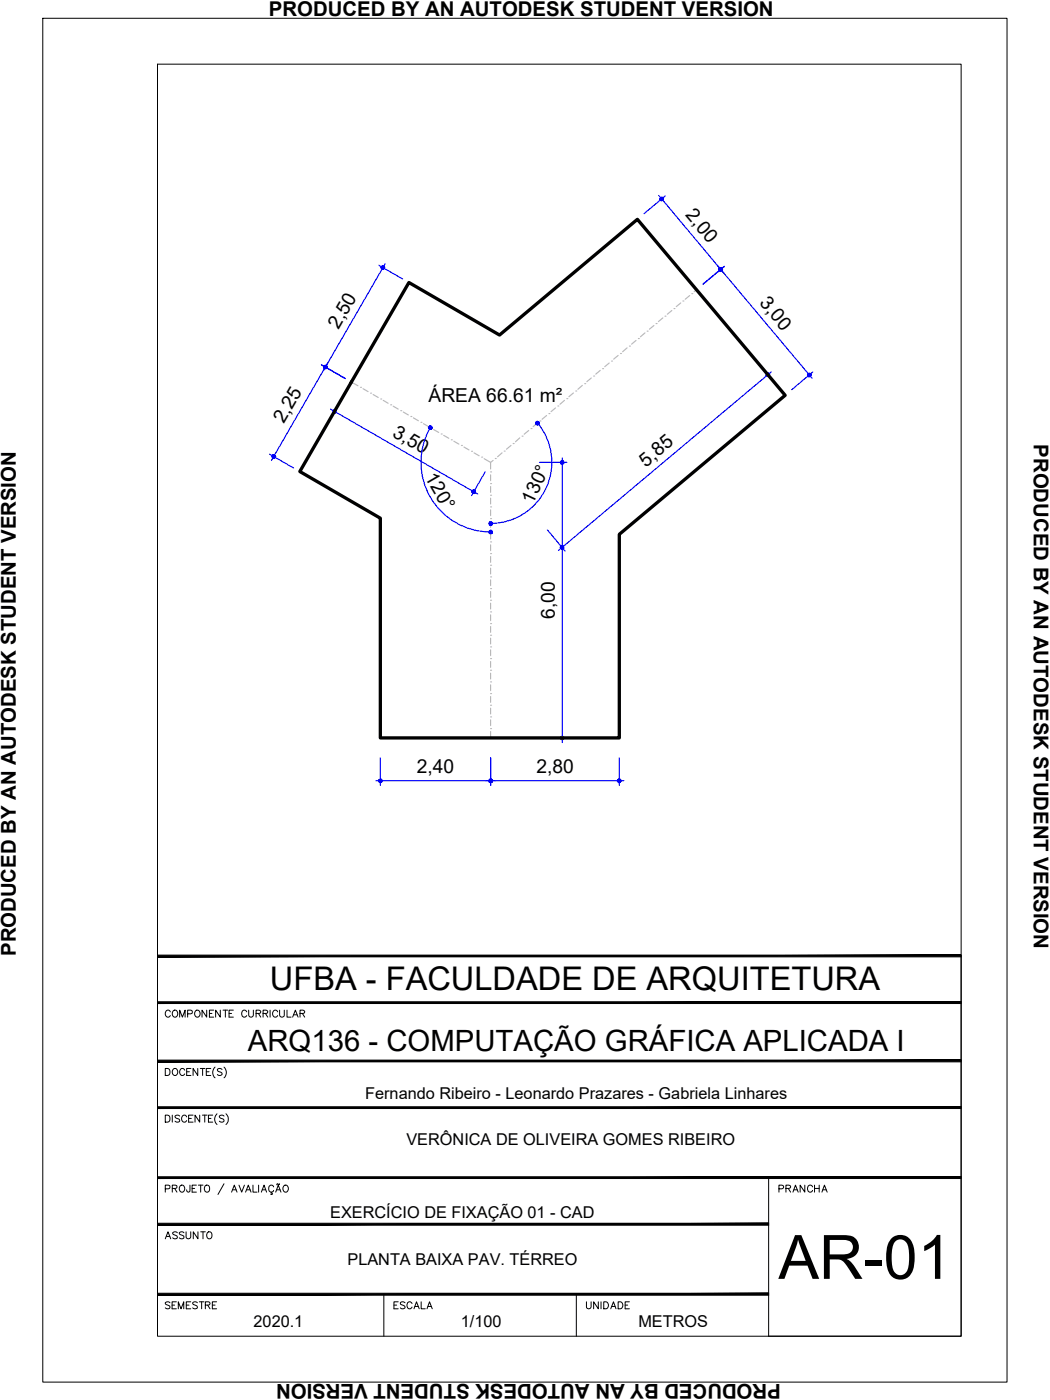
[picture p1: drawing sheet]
<svg xmlns="http://www.w3.org/2000/svg" width="229mm" height="305mm" viewBox="0 0 229 305" stroke-linecap="round" stroke-linejoin="round" font-family="sans-serif">
<!-- layer: ARQ_EIXO CINZA 04 -->
<g fill="none" stroke="#bababa" stroke-width=".25">
<path d="M132.6 79l-.9 .8M133.1 78.6h.1M134.6 77.4l-1 .8M135.1 77h.1M136.5 75.7l-.9 .9M137 75.4h.1M138.5 74.1l-1 .8M139 73.7h.1M140.4 72.5l-1 .8M140.9 72.1h.1M142.4 70.9l-1 .8M142.8 70.4h.1"/>
<path d="M144.3 69.2l-1 .8M144.8 68.8h.1M146.3 67.6l-1 .8M146.7 67.2h.1M148.2 66l-1 .8M148.7 65.5h.1M150.2 64.3l-1 .9M150.6 63.9h.1M151.6 63.1l-.5 .4M76.5 83.2l1.4 .8M78.5 84.3h.1M79 84.6l1.1 .7"/>
<path d="M80.7 85.6h.1M81.2 85.9l1.1 .6M82.9 86.9h.1M83.4 87.2l1.1 .6M85 88.1h.1M85.6 88.4l1.1 .7M87.2 89.4h.1M87.8 89.7l1.1 .6M89.5 90.7h.1M90 91l1.1 .6M91.7 91.9h.1M92.2 92.2l1.1 .7"/>
<path d="M93.9 93.2h.1M94.4 93.5l1.1 .6M96.1 94.5h.1M96.6 94.8l1.1 .6M98.3 95.8h.1M98.8 96.1l1.1 .6M100.5 97h.1M101 97.3l1.1 .7M102.7 98.3h.1M103.2 98.6l1.1 .6M104.9 99.5h.1M105.4 99.9l1.4 .8"/>
<path d="M107.8 99.8h.1M109.3 98.6l-1 .8M109.8 98.2h.1M111.3 97l-1 .8M111.7 96.6h.1M113.2 95.3l-1 .9M113.7 95h.1M115.1 93.7l-1 .8M115.6 93.3h.1M117.1 92.1l-1 .8M117.6 91.7h.1M119 90.5l-1 .8"/>
<path d="M119.5 90h.1M120.9 88.8l-.9 .8M121.5 88.4h.1M122.9 87.2l-1 .8M123.4 86.8h.1M124.8 85.6l-.9 .8M125.3 85.1h.1M126.8 83.9l-1 .9M127.3 83.5h.1M128.7 82.3l-.9 .8M129.2 81.9h.1M130.7 80.6l-1 .8"/>
<path d="M131.2 80.3h.1M106.8 118h.1M106.8 115.4h.1M106.8 112.9h.1M106.8 110.4h.1M106.8 107.8h.1M106.8 105.3h.1M106.8 102.7h.1M106.8 103.4v1.2M106.8 105.9v1.3M106.8 108.5v1.2M106.8 111v1.3"/>
<path d="M106.8 113.5v1.3M106.8 116.1v1.2M106.8 118.6v1.3M107.4 100.2l-.6 .5v1.4M106.8 138.3h.1M106.8 135.8h.1M106.8 133.2h.1M106.8 130.7h.1M106.8 128.1h.1M106.8 125.6h.1M106.8 123.1h.1M106.8 120.5h.1"/>
<path d="M106.8 121.2v1.2M106.8 123.7v1.3M106.8 126.2v1.3M106.8 128.8v1.2M106.8 131.3v1.3M106.8 133.9v1.2M106.8 136.4v1.3M106.8 138.9v1.3M106.8 158.6h.1M106.8 156.1h.1M106.8 153.5h.1M106.8 151h.1"/>
<path d="M106.8 148.5h.1M106.8 145.9h.1M106.8 143.4h.1M106.8 140.8h.1M106.8 141.5v1.2M106.8 144v1.3M106.8 146.6v1.2M106.8 149.1v1.3M106.8 151.6v1.3M106.8 154.2v1.2M106.8 156.7v1.3M106.8 159.3v1.4"/>
</g>
<!-- layer: COTA AZUL -->
<g fill="none" stroke="#00f" stroke-width=".25">
<path d="M82.5 57.7l5.2 3M83.9 57.4l-24.8 42.8M143.4 42.5l33.4 39.9M144.8 42.7l-4.6 3.8M157.7 58l-4.6 3.8M70 79.4l5.2 3M164 77.8l3.8 4.6M58.7 98.9l5.2 3M72 89.1l32 18.5M75.3 85.2l-3 5.2M93.7 93.1a15.2 15.2 0 0 0 13.1 22.7M117 92.1a13.3 13.3 0 0 1 1.9 14.2 13.3 13.3 0 0 1-12.1 7.7"/>
<path d="M122.4 99.7v62M167.9 80.9l-46.3 38.9M177 81l-4.6 3.8M105.6 102.7l-2.9 5.2M117.4 100.7h6M119.2 115.4l3.8 4.6M81.8 170h54M82.8 165v6M106.8 165v6M117.4 160.7h6M134.8 165v6"/>
</g>
<!-- layer: 0 -->
<g fill="#00f" stroke="#00f" stroke-width=".22">
<path d="M72.5 89.4l-.1 .2h.4zM72.4 89.6h.4l-.3 .1zM72.5 89.7l.1 .2 .2-.3z"/>
<path d="M72.8 89.6l-.2 .3h.2zM72.8 89.6l.2 .3h-.2zM72.8 89.6l.2 .3 .2-.2z"/>
<path d="M72.8 89.6l.4 .1v-.1zM72.8 89.6l.4-.2v.2zM73 89.2l-.2 .4 .4-.2z"/>
<path d="M72.8 89.2v.4l.2-.4zM72.6 89.2h.2v.4zM72.6 89.2l-.1 .2 .3 .2z"/>
<path d="M103.1 107.1l.4 .1v-.1zM103.1 107.1l.4-.3v.3zM103.3 106.7l-.2 .4 .4-.3z"/>
<path d="M103.1 106.7v.4l.2-.4zM103 106.7h.1v.4zM102.8 106.8l.3 .3-.1-.4z"/>
<path d="M102.8 106.8l-.1 .3h.4zM102.7 107.1h.4l-.3 .1zM102.8 107.2l.2 .2 .1-.3z"/>
<path d="M103.1 107.1l-.1 .3h.1zM103.1 107.1l.2 .3h-.2zM103.1 107.1l.2 .3 .2-.2z"/>
<path d="M122.2 100.4l.2 .3v-.4zM122.2 100.4l.2 .3-.3-.2zM122.1 100.5l-.1 .2h.4z"/>
<path d="M122 100.7l.1 .2 .3-.2zM122.1 100.9l.3-.2-.2 .3zM122.4 100.7l-.2 .3h.2z"/>
<path d="M122.4 100.7v.3h.2zM122.4 100.7l.3 .2-.1 .1zM122.4 100.7l.3 .2 .1-.2z"/>
<path d="M122.4 100.7h.4l-.1-.2zM122.6 100.4l.1 .1-.3 .2zM122.4 100.3v.4l.2-.3z"/>
<path d="M122.4 160.7v.3h.2zM122.4 160.7l.3 .2-.1 .1zM122.4 160.7l.3 .2 .1-.2z"/>
<path d="M122.4 160.7h.4l-.1-.2zM122.6 160.4l.1 .1-.3 .2zM122.4 160.3v.4l.2-.3z"/>
<path d="M122.2 160.4l.2 .3v-.4zM122.2 160.4l.2 .3-.3-.2zM122.1 160.5l-.1 .2h.4z"/>
<path d="M122 160.7l.1 .2 .3-.2zM122.1 160.9l.3-.2-.2 .3zM122.4 160.7l-.2 .3h.2z"/>
<path d="M122.1 119.4l.2 .1 .1-.3zM122.4 119.2v.3h-.1zM122.4 119.2v.3h.2z"/>
<path d="M122.4 119.2l.2 .3 .1-.2zM122.4 119.2l.3-.1v.2zM122.4 119.2l.3-.1-.1-.1z"/>
<path d="M122.5 118.8l-.1 .4 .2-.2zM122.3 118.8h.2l-.1 .4zM122.1 118.9l.3 .3-.1-.4z"/>
<path d="M122.1 118.9l-.1 .2 .4 .1zM122 119.1l.4 .1-.4 .1zM122 119.3l.1 .1 .3-.2z"/>
<path d="M167.3 81.2l-.1 .4 .3-.2zM167.1 81.2h.2l-.1 .4zM166.9 81.3l.3 .3-.1-.4z"/>
<path d="M166.9 81.3l-.1 .1 .4 .2zM166.8 81.4l.4 .2-.4 .1zM166.8 81.7l.1 .1 .3-.2z"/>
<path d="M166.9 81.8l.1 .2 .2-.4zM167.2 81.6l.1 .4h-.3zM167.2 81.6l.1 .4 .1-.1z"/>
<path d="M167.2 81.6l.2 .3 .1-.2zM167.2 81.6l.4-.1-.1 .2zM167.2 81.6l.4-.1-.1-.1z"/>
<path d="M143.8 43.1l-.1 .1 .4 .1zM143.7 43.2l.4 .1-.4 .1zM143.7 43.4l.1 .2 .3-.3z"/>
<path d="M143.8 43.6l.1 .1 .2-.4zM144.1 43.3v.4h-.2zM144.1 43.3v.4l.2-.1z"/>
<path d="M144.1 43.3l.2 .3 .1-.1zM144.1 43.3h.3v.2zM144.1 43.3h.3v-.2z"/>
<path d="M144.2 43l-.1 .3 .3-.2zM144 43h.2l-.1 .3zM143.8 43.1l.3 .2-.1-.3z"/>
<path d="M156.9 58.6l.2 .3 .2-.1zM156.9 58.6h.4v.2zM156.9 58.6h.4l-.1-.2z"/>
<path d="M157.1 58.3l-.2 .3 .3-.2zM156.8 58.3h.3l-.2 .3zM156.7 58.4l.2 .2-.1-.3z"/>
<path d="M156.7 58.4l-.2 .1 .4 .1zM156.5 58.5l.4 .1-.4 .1zM156.5 58.7l.1 .2 .3-.3z"/>
<path d="M156.6 58.9l.2 .1 .1-.4zM156.9 58.6l.1 .4h-.2zM156.9 58.6l.1 .4 .1-.1z"/>
<path d="M156.7 58.4l-.2 .1 .4 .1zM156.5 58.5l.4 .1-.4 .1zM156.5 58.7l.1 .2 .3-.3z"/>
<path d="M156.6 58.9l.2 .1 .1-.4zM156.9 58.6l.1 .4h-.2zM156.9 58.6l.1 .4 .1-.1z"/>
<path d="M156.9 58.6l.2 .3 .2-.1zM156.9 58.6h.4v.2zM156.9 58.6h.4l-.1-.2z"/>
<path d="M157.1 58.3l-.2 .3 .3-.2zM156.8 58.3h.3l-.2 .3zM156.7 58.4l.2 .2-.1-.3z"/>
<path d="M176.2 81.6l.2 .3 .1-.2zM176.2 81.6h.4l-.1 .1zM176.2 81.6h.4l-.1-.2z"/>
<path d="M176.3 81.3l-.1 .3 .3-.2zM176.1 81.3h.2l-.1 .3zM175.9 81.4l.3 .2-.1-.3z"/>
<path d="M175.9 81.4v.1l.3 .1zM175.9 81.5l.3 .1-.4 .1zM175.8 81.7l.1 .2 .3-.3z"/>
<path d="M175.9 81.9l.2 .1 .1-.4zM176.2 81.6l.1 .4h-.2zM176.2 81.6l.1 .4 .1-.1z"/>
<path d="M70.9 79.5v.4l.1-.3zM70.7 79.6l.2-.1v.4zM70.5 79.7l.4 .2-.2-.3z"/>
<path d="M70.5 79.7v.2h.4zM70.5 79.9h.4l-.4 .2zM70.5 80.1l.2 .1 .2-.3z"/>
<path d="M70.9 79.9l-.2 .3 .2 .1zM70.9 79.9l.1 .3-.1 .1zM70.9 79.9l.1 .3 .2-.1z"/>
<path d="M70.9 79.9l.3 .2v-.2zM70.9 79.9l.3-.2v.2zM71 79.6l-.1 .3 .3-.2z"/>
<path d="M59.6 99.4l-.2 .3 .2 .1zM59.6 99.4l.2 .3-.2 .1zM59.6 99.4l.2 .3 .1-.1z"/>
<path d="M59.6 99.4l.3 .2 .1-.2zM59.6 99.4l.3-.2 .1 .2zM59.8 99.1l-.2 .3 .3-.2z"/>
<path d="M59.6 99v.4l.2-.3zM59.4 99.1l.2-.1v.4zM59.4 99.1l-.1 .1 .3 .2z"/>
<path d="M59.3 99.2l-.1 .2h.4zM59.2 99.4h.4l-.3 .2zM59.3 99.6l.1 .1 .2-.3z"/>
<path d="M70.9 79.9l-.2 .3 .2 .1zM70.9 79.9l.1 .3-.1 .1zM70.9 79.9l.1 .3 .2-.1z"/>
<path d="M70.9 79.9l.3 .2v-.2zM70.9 79.9l.3-.2v.2zM71 79.6l-.1 .3 .3-.2z"/>
<path d="M70.9 79.5v.4l.1-.3zM70.7 79.6l.2-.1v.4zM70.5 79.7l.4 .2-.2-.3z"/>
<path d="M70.5 79.7v.2h.4zM70.5 79.9h.4l-.4 .2zM70.5 80.1l.2 .1 .2-.3z"/>
<path d="M83.4 57.9v.4l.1-.3zM83.1 58l.3-.1v.4zM83.1 58l-.1 .1 .4 .2z"/>
<path d="M83 58.1v.2h.4zM83 58.3h.4l-.4 .2zM83 58.5l.1 .1 .3-.3z"/>
<path d="M83.4 58.3l-.3 .3h.3zM83.4 58.3l.1 .3h-.1zM83.4 58.3l.1 .3 .2-.1z"/>
<path d="M83.4 58.3l.3 .2v-.2zM83.4 58.3l.3-.2v.2zM83.5 58l-.1 .3 .3-.2z"/>
<path d="M106.8 170h.4l-.1-.2zM107 169.7l.1 .1-.3 .2zM106.8 169.6v.4l.2-.3z"/>
<path d="M106.6 169.7l.2 .3v-.4zM106.6 169.7l.2 .3-.3-.2zM106.5 169.8v.2h.3z"/>
<path d="M106.5 170v.2l.3-.2zM106.5 170.2l.3-.2-.2 .3zM106.8 170l-.2 .3h.2z"/>
<path d="M106.8 170v.3h.2zM106.8 170l.3 .2-.1 .1zM106.8 170l.3 .2 .1-.2z"/>
<path d="M82.5 170v.2l.3-.2zM82.5 170.2l.3-.2-.2 .3zM82.8 170l-.2 .3h.2z"/>
<path d="M82.8 170v.3h.2zM82.8 170l.3 .2-.1 .1zM82.8 170l.3 .2 .1-.2z"/>
<path d="M82.8 170h.4l-.1-.2zM83 169.7l.1 .1-.3 .2zM82.8 169.6v.4l.2-.3z"/>
<path d="M82.6 169.7l.2 .3v-.4zM82.6 169.7l.2 .3-.3-.2zM82.5 169.8v.2h.3z"/>
<path d="M134.8 170h.4l-.1-.2zM135 169.7l.1 .1-.3 .2zM134.8 169.6v.4l.2-.3z"/>
<path d="M134.6 169.7l.2 .3v-.4zM134.6 169.7l.2 .3-.3-.2zM134.5 169.8v.2h.3z"/>
<path d="M134.5 170v.2l.3-.2zM134.5 170.2l.3-.2-.2 .3zM134.8 170l-.2 .3h.2z"/>
<path d="M134.8 170v.3h.2zM134.8 170l.3 .2-.1 .1zM134.8 170l.3 .2 .1-.2z"/>
<path d="M106.5 170v.2l.3-.2zM106.5 170.2l.3-.2-.2 .3zM106.8 170l-.2 .3h.2z"/>
<path d="M106.8 170v.3h.2zM106.8 170l.3 .2-.1 .1zM106.8 170l.3 .2 .1-.2z"/>
<path d="M106.8 170h.4l-.1-.2zM107 169.7l.1 .1-.3 .2zM106.8 169.6v.4l.2-.3z"/>
<path d="M106.6 169.7l.2 .3v-.4zM106.6 169.7l.2 .3-.3-.2zM106.5 169.8v.2h.3z"/>
<path d="M93.7 92.7v.4l.2-.3zM93.5 92.8l.2-.1v.4zM93.5 92.8l-.1 .1 .3 .2z"/>
<path d="M93.4 92.9l-.1 .2h.4zM93.3 93.1h.4l-.3 .2zM93.4 93.3l.1 .1 .2-.3z"/>
<path d="M93.7 93.1l-.2 .3 .2 .1zM93.7 93.1l.2 .3-.2 .1zM93.7 93.1l.2 .3 .1-.1z"/>
<path d="M93.7 93.1l.3 .2 .1-.2zM93.7 93.1l.3-.2 .1 .2zM93.9 92.8l-.2 .3 .3-.2z"/>
<path d="M106.8 115.8h.4l-.1-.1zM107 115.5l.1 .2-.3 .1zM106.8 115.4v.4l.2-.3z"/>
<path d="M106.6 115.5l.2 .3v-.4zM106.6 115.5l.2 .3-.3-.1zM106.5 115.7v.1h.3z"/>
<path d="M106.5 115.8v.2l.3-.2zM106.5 116l.3-.2-.2 .4zM106.8 115.8l-.2 .4h.2z"/>
<path d="M106.8 115.8v.4h.2zM106.8 115.8l.3 .2-.1 .2zM106.8 115.8l.3 .2 .1-.2z"/>
<path d="M106.5 114v.2l.3-.2zM106.5 114.2l.3-.2-.2 .3zM106.8 114l-.2 .3h.2z"/>
<path d="M106.8 114v.3h.2zM106.8 114l.3 .2-.1 .1zM106.8 114l.3 .2 .1-.2z"/>
<path d="M106.8 114h.4l-.1-.2zM107 113.7l.1 .1-.3 .2zM106.8 113.6v.4l.2-.3z"/>
<path d="M106.6 113.7l.2 .3v-.4zM106.6 113.7l.2 .3-.3-.2zM106.5 113.8v.2h.3z"/>
<path d="M116.8 91.8l-.1 .2 .3 .1zM116.7 92l.3 .1-.4 .1zM116.6 92.2l.1 .2 .3-.3z"/>
<path d="M116.7 92.4l.2 .1 .1-.4zM117 92.1l.1 .4h-.2zM117 92.1l.1 .4 .2-.1z"/>
<path d="M117 92.1l.3 .3 .1-.2zM117 92.1h.4v.1zM117 92.1h.4l-.1-.2z"/>
<path d="M117.1 91.8l-.1 .3 .3-.2zM117 91.7l.1 .1-.1 .3zM116.8 91.8l.2 .3v-.4z"/>
</g>
<path d="M89 61.5l19.8 11.4 30-25.1 32.1 38.3-36.1 30.2v44.4h-52v-47.9l-17.5-10.1z" fill="none" stroke="#000" stroke-width=".72"/>
<!-- layer: MRG_EXTERNA -->
<path d="M9.3 4h209.9v296.9h-209.9z" fill="none" stroke="#000" stroke-width=".22"/>
<!-- layer: MRG_INTERNA -->
<path d="M34.3 14h175v276.9h-175z" fill="none" stroke="#000" stroke-width=".22"/>
<!-- layer: SIMB_01 -->
<g fill="#000" stroke="#000" stroke-width=".22">
<path d="M34.3 218.1v.4l175-.4zM34.3 218.5l175-.4v.4z"/>
<path d="M34.3 207.9v.4l175-.4zM34.3 208.3l175-.4v.4z"/>
<path d="M34.3 230.8v.4l175-.4zM34.3 231.2l175-.4v.4z"/>
<path d="M34.3 256.2v.4l175-.4zM34.3 256.6l175-.4v.4z"/>
<path d="M34.3 241v.3l175-.3zM34.3 241.3l175-.3v.3z"/>
<path d="M34.3 266.3v.4l133-.4zM34.3 266.7l133-.4v.4z"/>
<path d="M34.3 282h133v-.4zM34.3 281.6h133l-133 .4z"/>
</g>
<g fill="none" stroke="#000" stroke-width=".22">
<path d="M45 219.9v1.5l-1-1.5v1.5M46.5 219.9h-.9v1.5h.9M48 219.9v1.5l-1.1-1.5v1.5M48.6 219.9h1M49.1 219.9v1.5M50.8 219.9h-.9v1.5h.9M54.1 219.9v1.1l.5 .4h.3l.3-.4v-1.1M58.8 219.9v1.5M60.9 219.9v1.1l.4 .4 .5-.2 .1-1.3M62.5 219.9v1.5h.9M209.3 208.1v82.8h-42v-34.5M36 232.6h.5a.82 .82 0 0 1 .5 .8 .82 .82 0 0 1-.5 .7h-.5z"/>
<path d="M37.1 220.3a.56 .56 0 0 0-.7-.4 .56 .56 0 0 0-.4 .6 .63 .63 0 0 0 .2 .8 .63 .63 0 0 0 .9-.2M37.7 220.1a.72 .72 0 0 1 1 .2 .72 .72 0 0 1-.3 1.1 .72 .72 0 0 1-.9-.4 .72 .72 0 0 1 .2-.9zM37.7 232.8a.72 .72 0 0 1 1 .2 .72 .72 0 0 1-.3 1.1 .72 .72 0 0 1-.9-.4 .72 .72 0 0 1 .2-.9zM39.1 221.4v-1.5l.6 1.5 .6-1.5v1.5M40.2 233a.56 .56 0 0 0-.6-.4 .56 .56 0 0 0-.5 .6 .63 .63 0 0 0 .3 .8 .63 .63 0 0 0 .8-.2M40.6 233.3h.6M40.9 220.7l.9-.1v-.5l-.3-.2h-.6v1.5M41.6 232.6h-1v1.5h1M42.7 220a.71 .71 0 0 1 .9 .7 .71 .71 0 0 1-.9 .7l-.3-.5v-.4zM43.1 232.6v1.5l-1.1-1.5v1.5M43.6 232.6h1M44.1 232.6v1.5"/>
<path d="M44.9 233.3h.6M45.6 220.6h.5M45.9 232.6h-1v1.5h1M46.8 232.3a1.57 1.57 0 0 0 0 2.4M48.3 232.8l-.3-.2-.7 .2 .2 .4 .5 .2 .3 .3v.2l-.3 .2-.7-.2M48.8 232.3a1.57 1.57 0 0 1 0 2.4M49.9 220.6h.5M53.7 220.3a.56 .56 0 0 0-.6-.4 .56 .56 0 0 0-.5 .6 .63 .63 0 0 0 .3 .8 .63 .63 0 0 0 .8-.2M55.8 220.6h.8l.2-.4-.4-.3h-.6v1.5M56.3 220.6l.5 .8M57.3 220.6h.8l.2-.4-.4-.3h-.6v1.5M57.8 220.6l.5 .8"/>
<path d="M60.5 220.3a.56 .56 0 0 0-.7-.4 .56 .56 0 0 0-.4 .6 .63 .63 0 0 0 .2 .8 .63 .63 0 0 0 .9-.2M63.7 221.4l.6-1.5 .6 1.5M63.9 220.9h.7M65.3 220.6h.9l.1-.4-.3-.3h-.7v1.5M65.8 220.6l.5 .8M36 242.8h.5a.82 .82 0 0 1 .5 .7 .82 .82 0 0 1-.5 .8h-.5zM36 258.8l.9-.1 .1-.6-1-.1v1.5M37.5 258.7l1-.1v-.5l-1-.1v1.5M37.5 242.8v1.5M38 258.7l.5 .8M39.1 243l-.3-.2-.7 .2 .2 .4 .7 .3 .1 .2v.2l-.3 .2-.7-.2M39.2 258.2a.72 .72 0 0 1 1 .2 .72 .72 0 0 1-.3 1.1 .72 .72 0 0 1-.9-.4 .72 .72 0 0 1 .2-.9z"/>
<path d="M40.6 243.2a.56 .56 0 0 0-.6-.4 .56 .56 0 0 0-.5 .6 .63 .63 0 0 0 .3 .8 .63 .63 0 0 0 .8-.2M41.1 243.5h.6M41.4 258l-.1 1.4-.4 .1-.2-.1-.1-.4M41.8 258.7h.6M42 242.8h-.9v1.5h.9M42.8 258h-1v1.5h1M43.2 258h1M43.5 242.8v1.5l-1-1.5v1.5M43.7 258v1.5M44.1 242.8h1M44.6 242.8v1.5M44.6 258.2a.63 .63 0 0 1 .8-.1 .63 .63 0 0 1 .2 .9 .57 .57 0 0 1-.5 .6 .57 .57 0 0 1-.6-.6z"/>
<path d="M45.4 243.5h.5M46.3 242.8h-.9v1.5h.9M47.2 242.5a1.57 1.57 0 0 0 0 2.3M48.8 243l-.4-.2-.6 .2 .1 .4 .7 .3 .2 .2v.2l-.4 .2-.6-.2M48.8 257.7l-1.3 2.4M49.2 242.5a1.57 1.57 0 0 1 0 2.3M50.4 259.5l.6-1.5 .6 1.5M50.7 259h.7M52 258l.6 1.5 .6-1.5M53.5 259.5l.6-1.5 .6 1.5M53.7 259h.7M55.1 258v1.5h.9"/>
<path d="M56.3 258v1.5M56.9 259.5l.6-1.5 .5 1.5M57.1 259h.7M59.1 259.5v.3l.2 .2h-.4M59.6 258.4a.6 .6 0 0 0-.9-.3 .6 .6 0 0 0-.2 .9 .54 .54 0 0 0 .4 .5 .54 .54 0 0 0 .7-.3M60 259.5l.6-1.5 .6 1.5M60.2 259h.8M60.3 257.8l-.1 .1M60.3 257.8h.2M60.5 257.8l.1 .1M60.6 257.9h.2M60.9 257.7l-.1 .2"/>
<path d="M61.8 258.2a.72 .72 0 0 1 1 .2 .72 .72 0 0 1-.3 1.1 .72 .72 0 0 1-.9-.4 .72 .72 0 0 1 .2-.9zM83.6 281.8v9.1M125.5 281.8v9.1"/>
</g>
<text font-size="13.3" x="169.5" y="278.4">AR-01</text>
<text font-size="7.1" x="58.8" y="215.6">UFBA - FACULDADE DE ARQUITETURA</text>
<text font-size="6.4" x="54" y="228.9">ARQ136 - COMPUTAÇÃO GRÁFICA APLICADA I</text>
<g font-size="4.4">
<text x="58.5" y="3.6">PRODUCED BY AN AUTODESK STUDENT VERSION</text>
<text x="225.1" y="96.7" transform="rotate(90 225.1 96.7)">PRODUCED BY AN AUTODESK STUDENT VERSION</text>
<text x="3.5" y="208.2" transform="rotate(-90 3.5 208.2)">PRODUCED BY AN AUTODESK STUDENT VERSION</text>
<text x="168.3" y="260.7">PRANCHA</text>
<text x="34.9" y="270.9">ASSUNTO</text>
<text x="34.9" y="286.1">SEMESTRE</text>
<text x="84.7" y="286.1">ESCALA</text>
<text x="126.3" y="286.1">UNIDADE</text>
<text x="170" y="301.3" transform="rotate(-180 170 301.3)">PRODUCED BY AN AUTODESK STUDENT VERSION</text>
</g>
<g font-size="4.2">
<text x="149.1" y="46.9" transform="rotate(50 149.1 46.9)">2,00</text>
<text x="165.2" y="66" transform="rotate(50 165.2 66)">3,00</text>
<text x="73.7" y="71.8" transform="rotate(-60 73.7 71.8)">2,50</text>
<text x="93.3" y="87.4">ÁREA 66.61 m²</text>
<text x="61.8" y="92.4" transform="rotate(-60 61.8 92.4)">2,25</text>
<text x="85.3" y="94.9" transform="rotate(30 85.3 94.9)">3,50</text>
<text x="140.6" y="101.8" transform="rotate(-40 140.6 101.8)">5,85</text>
<text x="92.4" y="103.9" transform="rotate(60 92.4 103.9)">120°</text>
<text x="116" y="109.9" transform="rotate(-65 116 109.9)">130°</text>
<text x="120.8" y="134.7" transform="rotate(-90 120.8 134.7)">6,00</text>
<text x="90.8" y="168.4">2,40</text>
<text x="116.8" y="168.4">2,80</text>
</g>
<g font-size="3.5">
<text x="79.5" y="239.3">Fernando Ribeiro - Leonardo Prazares - Gabriela Linhares</text>
<text x="88.5" y="249.3">VERÔNICA DE OLIVEIRA GOMES RIBEIRO</text>
<text x="71.9" y="265.2">EXERCÍCIO DE FIXAÇÃO 01 - CAD</text>
<text x="75.6" y="275.4">PLANTA BAIXA PAV. TÉRREO</text>
<text x="55.2" y="289">2020.1</text>
<text x="100.3" y="289">1/100</text>
<text x="139" y="289">METROS</text>
</g>
</svg>
